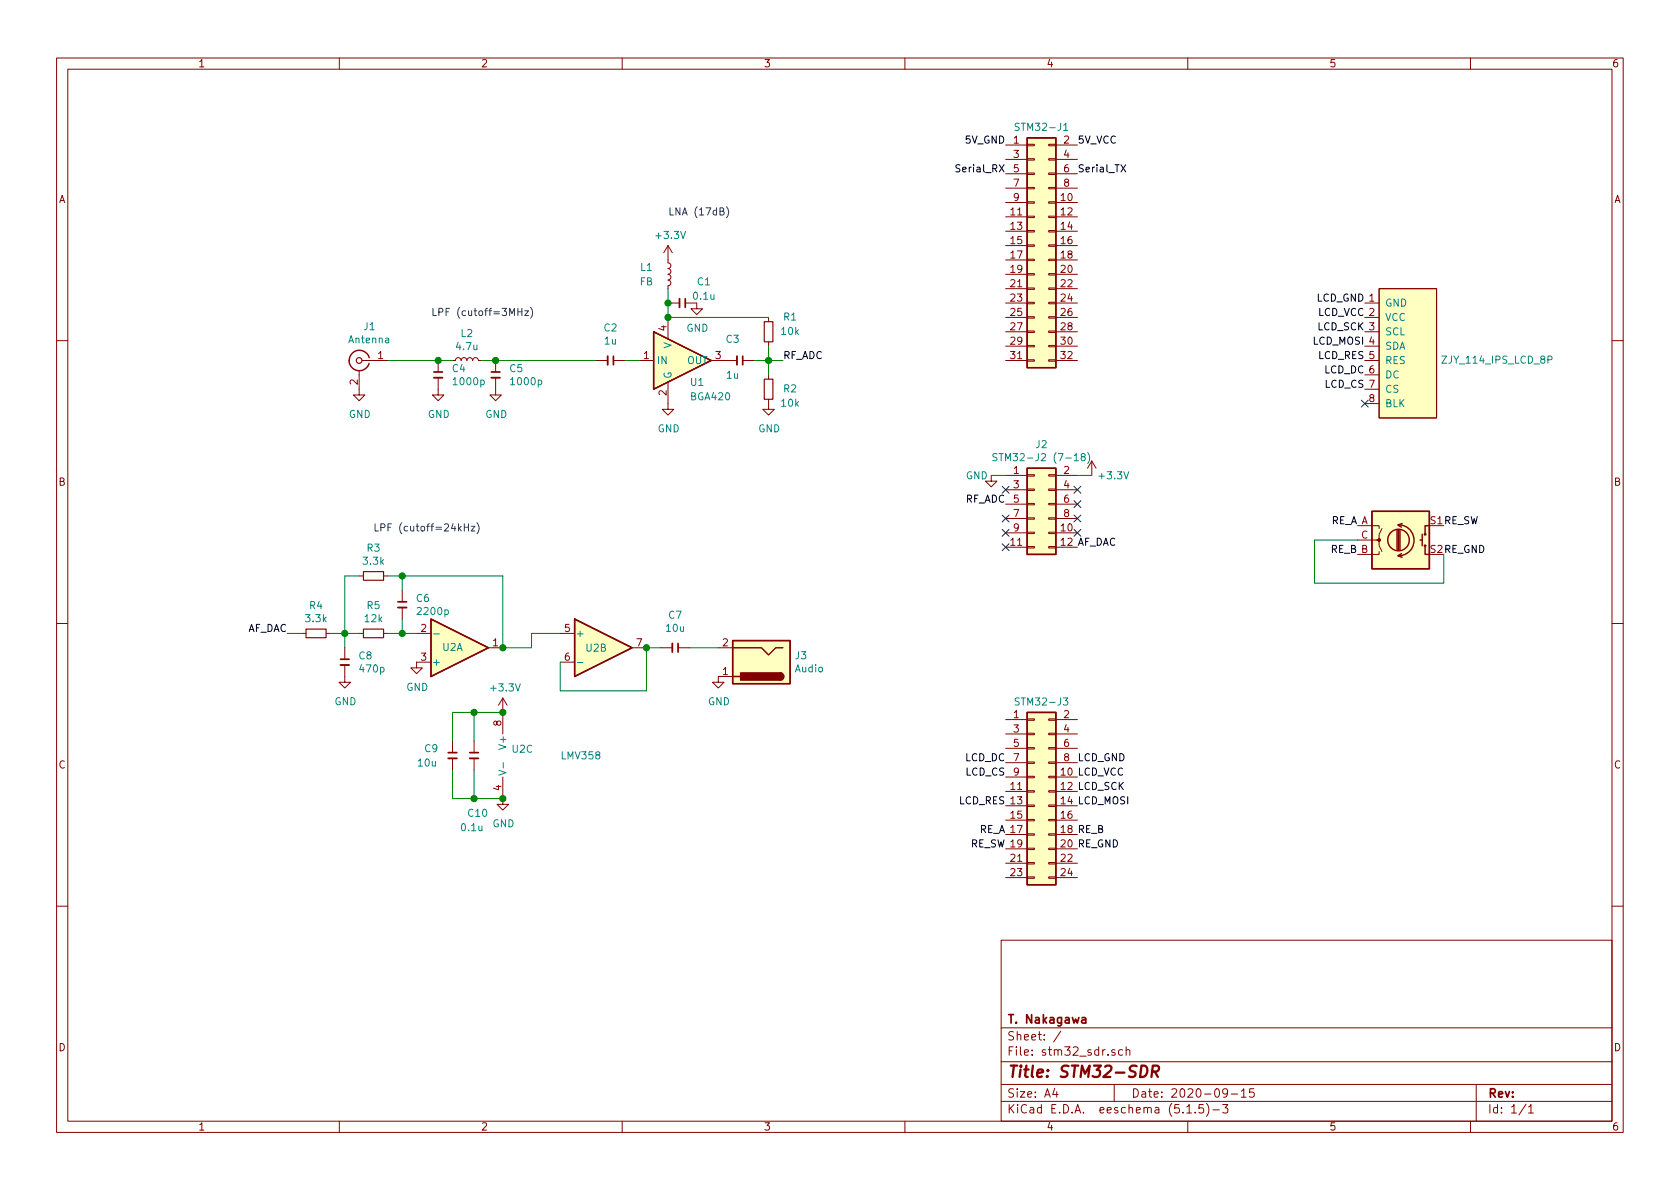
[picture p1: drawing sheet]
<svg xmlns="http://www.w3.org/2000/svg" width="297mm" height="210mm" viewBox="0 0 297 210" stroke-linecap="round" stroke-linejoin="round" font-family="sans-serif">
<g fill="none" stroke="#840000" stroke-width=".18">
<path d="M10 10.3h277v189.9h-277zM12 12.2h273v186.1h-273zM60 10.3v1.9M110 10.3v1.9M160 10.3v1.9M210 10.3v1.9M260 10.3v1.9M177.8 25.6h3.8M177.8 35.8h3.8M177.8 38.3h3.8M177.8 28.2h3.8M177.8 30.7h3.8"/>
<path d="M177.8 33.3h3.8M181.6 38.2h1.3v.3h-1.3zM181.6 35.7h1.3v.2h-1.3zM181.6 33.1h1.3v.3h-1.3zM181.6 30.6h1.3v.3h-1.3zM181.6 28.1h1.3v.2h-1.3zM181.6 25.5h1.3v.3h-1.3zM185.4 38.2h1.3v.3h-1.3zM185.4 35.7h1.3v.2h-1.3zM185.4 33.1h1.3v.3h-1.3zM185.4 30.6h1.3v.3h-1.3zM185.4 28.1h1.3v.2h-1.3z"/>
<path d="M185.4 25.5h1.3v.3h-1.3zM186.7 25.6h3.8M186.7 35.8h3.8M186.7 38.3h3.8M186.7 28.2h3.8M186.7 30.7h3.8M186.7 33.3h3.8M118.1 43.4v3.1l.3 .1 .2 .3-.1 .4-.4 .2 .3 .1 .2 .3-.1 .4-.4 .2 .3 .1 .2 .3-.1 .4-.4 .2 .3 .2 .2 .2-.1 .5-.4 .1v.5M118.1 56.1v3.8M118.1 53.6h2M118.1 43.4l-.8 1.3M118.1 43.4l.8 1.3"/>
<path d="M121.2 53.6h2v1h1l-1 1-1-1h1M135.9 56.1v.8M177.8 53.6h3.8M177.8 56.1h3.8M177.8 58.7h3.8M177.8 40.9h3.8M177.8 43.4h3.8M177.8 46h3.8M177.8 48.5h3.8M177.8 51h3.8M181.6 48.4h1.3v.2h-1.3zM181.6 50.9h1.3v.3h-1.3z"/>
<path d="M181.6 53.5h1.3v.2h-1.3zM181.6 56h1.3v.3h-1.3zM181.6 58.5h1.3v.3h-1.3zM181.6 45.8h1.3v.3h-1.3zM181.6 40.8h1.3v.2h-1.3zM181.6 43.3h1.3v.3h-1.3zM185.4 48.4h1.3v.2h-1.3zM185.4 50.9h1.3v.3h-1.3zM185.4 53.5h1.3v.2h-1.3zM185.4 56h1.3v.3h-1.3zM185.4 58.5h1.3v.3h-1.3zM185.4 45.8h1.3v.3h-1.3z"/>
<path d="M185.4 40.8h1.3v.2h-1.3zM185.4 43.3h1.3v.3h-1.3zM186.7 53.6h3.8M186.7 56.1h3.8M186.7 58.7h3.8M186.7 40.9h3.8M186.7 43.4h3.8M186.7 46h3.8M186.7 48.5h3.8M186.7 51h3.8M241.3 53.6h2.5M241.3 56.1h2.5"/>
<path d="M241.3 58.7h2.5M243.8 51h10.2v22.9h-10.2zM10 60.2h2M63.5 65.5v4.3h1l-1 1.1-1-1.1h1M64 63.7h4.6M77.5 66.8v3h1l-1 1.1-1-1.1h1M77.5 63.7v2.1M80 63.7h.5l.1-.3 .3-.2 .5 .2 .1 .3 .2-.3 .2-.2 .5 .2 .1 .3 .2-.3 .3-.2 .4 .2 .2 .3 .1-.3 .3-.2 .4 .2 .2 .3h.5M87.6 66.8v3h1l-1 1.1-1-1.1h1M87.6 63.7v2.1M105.4 63.7h2M108.5 63.7h2"/>
<path d="M113 63.7h2.6M118.1 67.6v4.8h1l-1 1-1-1h1M125.7 63.7h4.6M131.3 63.7h2M135.9 70.6v1.8h1l-1 1-1-1h1M135.9 60.4v.8M135.9 66.3v.8M177.8 63.7h3.8M177.8 61.2h3.8M181.6 61.1h1.3v.2h-1.3zM181.6 63.6h1.3v.3h-1.3zM185.4 61.1h1.3v.2h-1.3z"/>
<path d="M185.4 63.6h1.3v.3h-1.3zM186.7 63.7h3.8M186.7 61.2h3.8M241.3 63.7h2.5M241.3 61.2h2.5M241.3 66.3h2.5M241.3 68.8h2.5M241.3 71.4h2.5M285 60.2h2M175.3 84.1v1h1l-1 1-1.1-1h1.1M177.8 84.1h3.8M177.8 94.2h3.8"/>
<path d="M177.8 96.8h3.8M177.8 86.6h3.8M177.8 89.1h3.8M177.8 91.7h3.8M181.6 94.1h1.3v.3h-1.3zM181.6 96.6h1.3v.3h-1.3zM181.6 91.6h1.3v.2h-1.3zM181.6 86.5h1.3v.2h-1.3zM181.6 83.9h1.3v.3h-1.3zM181.6 89h1.3v.3h-1.3zM185.4 94.1h1.3v.3h-1.3zM185.4 96.6h1.3v.3h-1.3z"/>
<path d="M185.4 91.6h1.3v.2h-1.3zM185.4 86.5h1.3v.2h-1.3zM185.4 83.9h1.3v.3h-1.3zM185.4 89h1.3v.3h-1.3zM186.7 84.1h3.8M186.7 94.2h3.8M186.7 96.8h3.8M186.7 86.6h3.8M186.7 89.1h3.8M186.7 91.7h3.8M193 81.5l-.7 1.3M193 81.5v2.6"/>
<path d="M193 81.5l.8 1.3M240 93h3.8v.5M240 95.5h3.8v1l.5 1M243.8 97.5v.5h-3.8M244.3 93.5l-.5 1v1h-.5M10 110.3h2M53.3 112h.8M57.7 112h.7M61 117.6v3h1l-1 1.1-1.1-1.1h1.1M61 114.5v2.1M63.5 101.8h.8M63.5 112h.8"/>
<path d="M67.8 101.8h.8M67.8 112h.8M71.1 104.4v2M71.1 107.4v2.1M73.7 112h2.5M76.2 117.1h-2.5v1h1l-1 1-1.1-1h1.1M86.4 114.5h2.5M99.1 112h2.5M99.1 117.1h2.5M111.8 114.5h2.5M116.8 114.5h2.1M119.9 114.5h2"/>
<path d="M127 114.5h2.5M129.5 119.6h-2.5v1h1l-1 1.1-1-1.1h1M285 110.3h2M80 131.1v2M80 134.1v2M83.8 131.1v2M83.8 134.1v2M88.9 137.4v4.8h1l-1 1.1-1-1.1h1M88.9 123.4l-.8 1.3M88.9 123.4v6.4M88.9 123.4l.8 1.3M177.8 127.2h3.8"/>
<path d="M177.8 137.4h3.8M177.8 139.9h3.8M177.8 129.8h3.8M177.8 132.3h3.8M177.8 134.9h3.8M181.6 137.3h1.3v.2h-1.3zM181.6 134.7h1.3v.3h-1.3zM181.6 132.2h1.3v.3h-1.3zM181.6 129.7h1.3v.2h-1.3zM181.6 139.8h1.3v.3h-1.3zM181.6 127.1h1.3v.3h-1.3zM185.4 137.3h1.3v.2h-1.3z"/>
<path d="M185.4 134.7h1.3v.3h-1.3zM185.4 132.2h1.3v.3h-1.3zM185.4 129.7h1.3v.2h-1.3zM185.4 139.8h1.3v.3h-1.3zM185.4 127.1h1.3v.3h-1.3zM186.7 127.2h3.8M186.7 137.4h3.8M186.7 139.9h3.8M186.7 129.8h3.8M186.7 132.3h3.8M186.7 134.9h3.8M177.8 142.5h3.8"/>
<path d="M177.8 145h3.8M177.8 147.6h3.8M177.8 150.1h3.8M177.8 152.6h3.8M177.8 155.2h3.8M181.6 144.9h1.3v.3h-1.3zM181.6 147.4h1.3v.3h-1.3zM181.6 150h1.3v.2h-1.3zM181.6 152.5h1.3v.3h-1.3zM181.6 155.1h1.3v.2h-1.3zM181.6 142.4h1.3v.2h-1.3zM185.4 144.9h1.3v.3h-1.3z"/>
<path d="M185.4 147.4h1.3v.3h-1.3zM185.4 150h1.3v.2h-1.3zM185.4 152.5h1.3v.3h-1.3zM185.4 155.1h1.3v.2h-1.3zM185.4 142.4h1.3v.2h-1.3zM186.7 142.5h3.8M186.7 145h3.8M186.7 147.6h3.8M186.7 150.1h3.8M186.7 152.6h3.8M186.7 155.2h3.8M10 160.2h2"/>
<path d="M177 166.3h108v32h-108zM285 160.2h2M60 198.3v1.9M110 198.3v1.9M160 198.3v1.9M177 194.8h108M177 191.8h108M177 187.8h108M177 181.8h108M186.5 192.5l-.4 1h1M186.8 193v1M187.6 182.3l-1.3 2"/>
<path d="M197 191.8v3M197.1 185.7a.37 .37 0 0 0-.6 .1l.1 .2 .5 .2 .1 .1-.2 .3-.5-.1M198.5 185.7l-.5-.1-.2 .3v.6l.2 .1 .5-.1M199.1 185.7h.1a.37 .37 0 0 1 .6 .1v.8M199.1 185.1v1.5M209.8 195.8l.5-.5v1.5M209.8 196.8h.9M210 198.3v1.9M211.3 196.7v.1M212.8 195.3h-.8v.7l.2-.1 .5 .1 .1 .2v.5l-.3 .1-.5-.1M213.3 195.1a1.71 1.71 0 0 1 0 2.3M214.5 196.3h1.1"/>
<path d="M216.2 195.3h.9l-.5 .6 .4 .1v.7l-.2 .1-.6-.1M217 193.2l-.1 .2a.48 .48 0 0 1-.6-.1v-.6a.48 .48 0 0 1 .6-.1l.1 .1a1.19 1.19 0 0 1-.2 1.2l-.5 .1M217.7 193.5h1.1M219.5 193l.4-.5v1.5M219.5 194h.8M221.7 192.5h-.7l-.1 .7 .2-.1 .5 .1 .2 .2-.1 .5-.2 .1-.6-.1M260 198.3v1.9M261 191.8v6.5M269.8 195.2l-1.2 2M270.3 195.8l.4-.5v1.5M270.3 196.8h.8"/>
</g>
<path d="M201.8 188.4a.97 .97 0 0 1 1.1 .6 .97 .97 0 0 1-.3 1.2l-.5 .2h-.5zM203.7 189.5h.8a.56 .56 0 0 0 .4-.5 .56 .56 0 0 0-.3-.6h-.8l-.2 2M204.2 189.5l.5 .9" fill="none" stroke="#840000" stroke-width=".41"/>
<path d="M121.2 52.8v1.6M76.7 65.8h1.5M86.9 65.8h1.5M108.5 63v1.5M131.3 63v1.5M60.2 116.6h1.5M70.4 106.4h1.5M119.9 113.8v1.5M79.2 133.1h1.6M83.1 133.1h1.5M191.3 180h.6l.1 .9M192 180.3l-.5 .1-.3 .2 .3 .3 .5-.1" fill="none" stroke="#840000" stroke-width=".3"/>
<path d="M120.1 52.8v1.6M76.7 66.8h1.5M86.9 66.8h1.5M107.4 63v1.5M130.3 63v1.5M60.2 117.6h1.5M70.4 107.4h1.5M118.9 113.8v1.5M79.2 134.1h1.6M83.1 134.1h1.5" fill="none" stroke="#840000" stroke-width=".33"/>
<g fill="#ffffc2" stroke="#ffffc2" stroke-width=".18">
<path d="M129.5 113.3h10.2v7.6h-10.2z"/>
<path d="M115.6 58.7l10.1 5-10.1 5.1z"/>
<path d="M76.2 109.5l10.2 5-10.2 5.1z"/>
<path d="M242.6 90.4h10.1v10.2h-10.1z"/>
<path d="M101.6 109.5l10.2 5-10.2 5.1z"/>
<path d="M243.8 51h10.2v22.9h-10.2z"/>
<path d="M181.6 126h5.1v30.5h-5.1z"/>
<path d="M181.6 82.8h5.1v15.2h-5.1z"/>
<path d="M181.6 24.4h5.1v40.6h-5.1z"/>
</g>
<g fill="none" stroke="#840000" stroke-width=".25">
<path d="M181.6 24.4h5.1v40.6h-5.1zM115.6 58.7l10.1 5-10.1 5.1zM61.7 63.7a1.8 1.8 0 0 0 1.6 1.8 1.8 1.8 0 0 0 2-1.2M65.3 63.2a1.8 1.8 0 0 0-2-1.2 1.8 1.8 0 0 0-1.6 1.7M181.6 82.8h5.1v15.2h-5.1zM242.6 90.4h10.1v10.2h-10.1zM247 93.7v3.6M247.3 92.8a2.74 2.74 0 0 1 2.7 2.7 2.74 2.74 0 0 1-2.7 2.8M247.3 93.7v3.6M247.5 93.7v3.6M247.8 97.9l-.7 .4 .8 .2M247.9 92.6l-.8 .2 .7 .4"/>
<path d="M251.1 95.5h.4M251.5 94.5v2M252 96.5v1.5h.7M252.7 93h-.7v1.5M76.2 109.5l10.2 5-10.2 5.1zM101.6 109.5l10.2 5-10.2 5.1zM129.5 113.3h10.2v7.6h-10.2zM129.5 114.5h5.1l1.3 1.3 1.3-1.3h1.2M129.5 119.6h1.3M137.9 119a.63 .63 0 0 1 .7 .6 .63 .63 0 0 1-.7 .7M181.6 126h5.1v30.5h-5.1z"/>
<circle cx="247.3" cy="95.5" r="1.9"/>
<circle cx="252" cy="96.5" r=".13"/>
<circle cx="252" cy="94.5" r=".13"/>
</g>
<g fill="#840000" stroke="#840000" stroke-width=".25">
<path d="M137.9 119a.63 .63 0 0 1 .7 .6 .63 .63 0 0 1-.7 .7z"/>
<path d="M130.9 119h7v1.3h-7z"/>
</g>
<g fill="none" stroke="#840000" stroke-width=".2">
<path d="M135.1 56.9h1.6v3.5h-1.6zM135.1 67.1h1.6v3.5h-1.6zM54.1 111.2h3.6v1.6h-3.6zM64.3 101.1h3.5v1.5h-3.5zM64.3 111.2h3.5v1.6h-3.5z"/>
<circle cx="63.5" cy="63.7" r=".51"/>
</g>
<path d="M180.2 21.9l-.5-.1-.1 .1-.1 .2 .1 .2 .5 .2 .1 .3-.2 .3-.5-.1M188.1 23.1h.7M176.3 80.3l-.5-.1-.3 .3 .2 .3 .5 .2v.4l-.2 .1-.5-.1M176.6 80.2h.8M191.4 80.8l-.2-.2v-.3l.2-.1 .4 .1v.3l-.5 .2-.1 .2v.2l.2 .3 .4-.1 .1-.2-.1-.3-.2-.1M192.3 80a1.47 1.47 0 0 1 0 2M76.7 112.1h1M102.1 117.2h1M88.2 136.2l1.3 .4-1.3 .5M89 134.8v1M180.2 123.5l-.5-.1-.1 .1-.1 .3 .1 .2 .5 .1 .1 .4-.2 .2-.5-.1M188 123.4h.8l-.4 .5 .3 .1 .1 .5-.3 .2-.5-.1" fill="none" stroke="#008484" stroke-width=".18"/>
<circle cx="243.8" cy="95.5" r=".25" fill="#840000" stroke="#840000" stroke-width=".18"/>
<g fill="none" stroke="#008400" stroke-width=".18">
<path d="M118.1 51v5.1h17.8M68.6 63.7h11.4M85.1 63.7h20.3M110.5 63.7h2.5M133.3 63.7h5.1M135.9 61.2v5.1M175.3 84.1h2.5M190.5 84.1h2.5M240 95.5h-7.6v7.6h22.9v-5.1M50.8 112h2.5M58.4 112h5.1M63.5 101.8h-2.5v12.7"/>
<path d="M68.6 112h5.1M68.6 101.8h20.3v12.7h5.1v-2.5h5.1M71.1 101.8v2.6M71.1 109.5v2.5M116.8 114.5h-2.5v7.7h-15.2v-5.1M121.9 114.5h5.1M80 136.1v5.1h8.9M83.8 126v5.1M83.8 136.1v5.1M88.9 126h-8.9v5.1"/>
</g>
<path d="M169.7 29.2l-.5-.1-.1 .2v.4l.6 .2v.3l-.2 .2-.5-.1M198.2 29.1l.8 1.3M199 29.1l-.8 1.3" fill="none" stroke="#000" stroke-width=".18"/>
<path d="M127.3 37.4l.5-.1 .2-.2-.1-.2-.6-.2v1.3h.5l.2-.2v-.2l-.3-.2M128.4 36.6a1.4 1.4 0 0 1 0 1.9M91.6 55.1h.7M92.3 54.5v1.3M92.8 55h.6l-.6 .8h.6M93.8 54.4a1.47 1.47 0 0 1 0 1.9M66.3 92.6v1.3h.6M67.3 93.3l.6-.1 .2-.1-.1-.3-.2-.2h-.5v1.3" fill="none" stroke="#0000c2" stroke-width=".18"/>
<g fill="#008400" stroke="#008400" stroke-width=".25">
<circle cx="88.9" cy="114.5" r=".51"/>
<circle cx="77.5" cy="63.7" r=".51"/>
<circle cx="83.8" cy="141.2" r=".51"/>
<circle cx="87.6" cy="63.7" r=".51"/>
<circle cx="83.8" cy="126" r=".51"/>
<circle cx="135.9" cy="63.7" r=".51"/>
<circle cx="71.1" cy="101.8" r=".51"/>
<circle cx="88.9" cy="126" r=".51"/>
<circle cx="118.1" cy="53.6" r=".51"/>
<circle cx="88.9" cy="141.2" r=".51"/>
<circle cx="114.3" cy="114.5" r=".51"/>
<circle cx="61" cy="112" r=".51"/>
<circle cx="71.1" cy="112" r=".51"/>
<circle cx="118.1" cy="56.1" r=".51"/>
</g>
<g fill="none" stroke="#000084" stroke-width=".18">
<path d="M240.7 70.8l1.2 1.2M241.9 70.8l-1.2 1.2M177.2 86l1.2 1.2M177.2 91.1l1.2 1.2M177.2 93.6l1.2 1.2M177.2 96.2l1.2 1.2M178.4 86l-1.2 1.2M178.4 91.1l-1.2 1.2M178.4 93.6l-1.2 1.2M178.4 96.2l-1.2 1.2M189.9 93.6l1.2 1.2M189.9 91.1l1.2 1.2"/>
<path d="M189.9 88.5l1.2 1.3M189.9 86l1.2 1.2M191.1 93.6l-1.2 1.2M191.1 91.1l-1.2 1.2M191.1 88.5l-1.2 1.3M191.1 86l-1.2 1.2"/>
</g>
<text font-size="2.8" fill="#840000" x="178" y="190.5">Title: STM32-SDR</text>
<g font-size="2.1" fill="#840000">
<text x="178" y="184">Sheet: /</text>
<text x="178" y="181">T. Nakagawa</text>
<text x="178" y="186.7">File: stm32_sdr.sch</text>
<text x="178" y="196.9">KiCad E.D.A. eeschema (5.1.5)-3</text>
<text x="178" y="194.1">Size: A4</text>
<text x="200" y="194.1">Date: 2020-09-15</text>
<text x="263" y="194.1">Rev:</text>
<text x="263" y="196.9">Id: 1/1</text>
</g>
<g font-size="1.8" fill="#840000">
<text x="35" y="11.9">1</text>
<text x="85" y="11.9">2</text>
<text x="135" y="11.9">3</text>
<text x="185" y="11.9">4</text>
<text x="235" y="11.9">5</text>
<text x="285" y="11.9">6</text>
<text x="179.2" y="25.4">1</text>
<text x="179.2" y="27.9">3</text>
<text x="188.1" y="25.4">2</text>
<text x="188.1" y="27.9">4</text>
<text x="10.4" y="35.9">A</text>
<text x="179.2" y="30.5">5</text>
<text x="179.2" y="33">7</text>
<text x="179.2" y="35.6">9</text>
<text x="187.6" y="35.6">10</text>
<text x="188.1" y="30.5">6</text>
<text x="188.1" y="33">8</text>
<text x="285.4" y="35.9">A</text>
<text x="178.7" y="38.1">11</text>
<text x="178.7" y="40.6">13</text>
<text x="187.6" y="38.1">12</text>
<text x="187.6" y="40.6">14</text>
<text x="178.7" y="43.2">15</text>
<text x="178.7" y="45.7">17</text>
<text x="187.6" y="43.2">16</text>
<text x="187.6" y="45.7">18</text>
<text x="178.7" y="48.3">19</text>
<text x="178.7" y="50.8">21</text>
<text x="178.7" y="53.3">23</text>
<text x="187.6" y="48.3">20</text>
<text x="187.6" y="50.8">22</text>
<text x="187.6" y="53.3">24</text>
<text x="117.9" y="58.5" transform="rotate(-90 117.9 58.5)">4</text>
<text x="178.7" y="55.9">25</text>
<text x="178.7" y="58.4">27</text>
<text x="187.6" y="55.9">26</text>
<text x="187.6" y="58.4">28</text>
<text x="66.8" y="63.5">1</text>
<text x="113.8" y="63.5">1</text>
<text x="126.5" y="63.5">3</text>
<text x="178.7" y="61">29</text>
<text x="178.7" y="63.5">31</text>
<text x="187.6" y="61">30</text>
<text x="187.6" y="63.5">32</text>
<text x="63.2" y="68" transform="rotate(-90 63.2 68)">2</text>
<text x="117.9" y="69.9" transform="rotate(-90 117.9 69.9)">2</text>
<text x="242.1" y="71.1">8</text>
<text x="179.2" y="83.8">1</text>
<text x="188.1" y="83.8">2</text>
<text x="10.4" y="85.9">B</text>
<text x="179.2" y="86.4">3</text>
<text x="179.2" y="88.9">5</text>
<text x="188.1" y="86.4">4</text>
<text x="188.1" y="88.9">6</text>
<text x="285.4" y="85.9">B</text>
<text x="179.2" y="91.4">7</text>
<text x="179.2" y="94">9</text>
<text x="187.6" y="94">10</text>
<text x="188.1" y="91.4">8</text>
<text x="240.7" y="95.2">C</text>
<text x="178.7" y="96.5">11</text>
<text x="74.4" y="111.8">2</text>
<text x="99.8" y="111.8">5</text>
<text x="74.4" y="116.8">3</text>
<text x="87.1" y="114.3">1</text>
<text x="99.8" y="116.8">6</text>
<text x="112.5" y="114.3">7</text>
<text x="127.8" y="119.4">1</text>
<text x="127.8" y="114.3">2</text>
<text x="88.6" y="128.4" transform="rotate(-90 88.6 128.4)">8</text>
<text x="179.2" y="127">1</text>
<text x="179.2" y="129.5">3</text>
<text x="188.1" y="127">2</text>
<text x="188.1" y="129.5">4</text>
<text x="10.4" y="135.9">C</text>
<text x="179.2" y="132.1">5</text>
<text x="179.2" y="134.6">7</text>
<text x="179.2" y="137.2">9</text>
<text x="188.1" y="132.1">6</text>
<text x="188.1" y="134.6">8</text>
<text x="285.4" y="135.9">C</text>
<text x="88.6" y="139.8" transform="rotate(-90 88.6 139.8)">4</text>
<text x="178.7" y="139.7">11</text>
<text x="178.7" y="144.8">15</text>
<text x="187.6" y="144.8">16</text>
<text x="178.7" y="152.4">21</text>
<text x="178.7" y="154.9">23</text>
<text x="187.6" y="152.4">22</text>
<text x="187.6" y="154.9">24</text>
<text x="10.4" y="185.9">D</text>
<text x="285.4" y="185.9">D</text>
<text x="35" y="199.9">1</text>
<text x="85" y="199.9">2</text>
<text x="135" y="199.9">3</text>
<text x="185" y="199.9">4</text>
<text x="235" y="199.9">5</text>
<text x="285" y="199.9">6</text>
</g>
<g font-size="1.8" fill="#008484">
<text x="180" y="23.1">STM32-J1</text>
<text x="113.3" y="47.9">L1</text>
<text x="116.2" y="42.3">+3.3V</text>
<text x="113.1" y="50.5">FB</text>
<text x="122.7" y="53">0.1u</text>
<text x="123.3" y="50.5">C1</text>
<text x="64.4" y="58.4">J1</text>
<text x="81.5" y="59.6">L2</text>
<text x="106.8" y="58.6">C2</text>
<text x="121.4" y="58.7">GND</text>
<text x="138.2" y="59.2">10k</text>
<text x="138.6" y="56.7">R1</text>
<text x="244.9" y="54.2">GND</text>
<text x="244.9" y="56.8">VCC</text>
<text x="244.9" y="59.3">SCL</text>
<text x="61.8" y="60.7">Antenna</text>
<text x="80" y="65.8">C4</text>
<text x="80.8" y="61.9">4.7u</text>
<text x="90.2" y="65.8">C5</text>
<text x="106.9" y="60.9">1u</text>
<text x="116.1" y="64.4">IN</text>
<text x="118.7" y="61.6" transform="rotate(-90 118.7 61.6)">V</text>
<text x="121.5" y="64.4">OUT</text>
<text x="128.4" y="60.6">C3</text>
<text x="244.9" y="61.8">SDA</text>
<text x="244.9" y="64.4">RES</text>
<text x="255.3" y="64.3">ZJY_114_IPS_LCD_8P</text>
<text x="80.4" y="68.1">1000p</text>
<text x="90.6" y="68.1">1000p</text>
<text x="118.7" y="67.1" transform="rotate(-90 118.7 67.1)">G</text>
<text x="122.1" y="68.2">U1</text>
<text x="122.2" y="70.8">BGA420</text>
<text x="128.5" y="67">1u</text>
<text x="138.2" y="71.9">10k</text>
<text x="138.6" y="69.4">R2</text>
<text x="244.9" y="66.9">DC</text>
<text x="244.9" y="69.5">CS</text>
<text x="61.7" y="73.9">GND</text>
<text x="75.6" y="73.9">GND</text>
<text x="85.8" y="73.9">GND</text>
<text x="116.3" y="76.4">GND</text>
<text x="134.1" y="76.4">GND</text>
<text x="244.9" y="72">BLK</text>
<text x="177.4" y="81.6">STM32-J2 (7-18)</text>
<text x="183.2" y="79.2">J2</text>
<text x="170.8" y="84.8">GND</text>
<text x="194.5" y="84.8">+3.3V</text>
<text x="64.3" y="99.9">3.3k</text>
<text x="64.9" y="97.6">R3</text>
<text x="54.8" y="107.7">R4</text>
<text x="64.9" y="107.7">R5</text>
<text x="73.7" y="106.4">C6</text>
<text x="54.2" y="110">3.3k</text>
<text x="64.6" y="110">12k</text>
<text x="74" y="108.8">2200p</text>
<text x="101.7" y="112.6">+</text>
<text x="117.9" y="111.7">10u</text>
<text x="118.3" y="109.4">C7</text>
<text x="63.5" y="116.6">C8</text>
<text x="63.8" y="118.9">470p</text>
<text x="76.3" y="117.7">+</text>
<text x="78.3" y="115.1">U2A</text>
<text x="103.7" y="115.2">U2B</text>
<text x="140.6" y="118.9">Audio</text>
<text x="140.7" y="116.6">J3</text>
<text x="59.1" y="124.7">GND</text>
<text x="71.8" y="122.2">GND</text>
<text x="86.9" y="122.3">+3.3V</text>
<text x="125.2" y="124.7">GND</text>
<text x="180" y="124.8">STM32-J3</text>
<text x="74" y="135.6">10u</text>
<text x="75.1" y="133">C9</text>
<text x="89.5" y="132.1" transform="rotate(-90 89.5 132.1)">V+</text>
<text x="90.6" y="133.1">U2C</text>
<text x="99.4" y="134.3">LMV358</text>
<text x="81.7" y="147">0.1u</text>
<text x="82.8" y="144.4">C10</text>
<text x="87.1" y="146.3">GND</text>
</g>
<g font-size="1.8">
<text x="170.7" y="25.4">5V_GND</text>
<text x="190.5" y="25.4">5V_VCC</text>
<text x="169.5" y="30.5">Serial_RX</text>
<text x="190.5" y="30.5">Serial_TX</text>
<text x="232.7" y="53.3">LCD_GND 1</text>
<text x="232.9" y="55.9">LCD_VCC 2</text>
<text x="232.9" y="58.4">LCD_SCK 3</text>
<text x="138.4" y="63.5">RF_ADC</text>
<text x="232.2" y="61">LCD_MOSI 4</text>
<text x="233" y="63.5">LCD_RES 5</text>
<text x="234.1" y="66">LCD_DC 6</text>
<text x="234.2" y="68.6">LCD_CS 7</text>
<text x="170.6" y="88.9">RF_ADC</text>
<text x="235.3" y="92.7">RE_A A</text>
<text x="252.9" y="92.7">S1RE_SW</text>
<text x="187.6" y="96.5">12 AF_DAC</text>
<text x="235.3" y="97.8">RE_B B</text>
<text x="252.9" y="97.8">S2RE_GND</text>
<text x="43.6" y="111.8">AF_DAC</text>
<text x="170.6" y="134.6">LCD_DC</text>
<text x="170.7" y="137.2">LCD_CS</text>
<text x="187.6" y="137.2">10 LCD_VCC</text>
<text x="190.5" y="134.6">LCD_GND</text>
<text x="169.5" y="142.2">LCD_RES 13</text>
<text x="187.6" y="139.7">12 LCD_SCK</text>
<text x="187.6" y="142.2">14 LCD_MOSI</text>
<text x="171.5" y="149.9">RE_SW 19</text>
<text x="173.1" y="147.3">RE_A 17</text>
<text x="187.6" y="147.3">18 RE_B</text>
<text x="187.6" y="149.9">20 RE_GND</text>
</g>
<g font-size="1.8" fill="#0000c2">
<text x="118.1" y="38.1">LNA (17dB)</text>
<text x="76.2" y="55.9">LPF (cutoff=3MHz)</text>
<text x="69" y="94">LPF (cutoff=24kHz)</text>
</g>
</svg>
